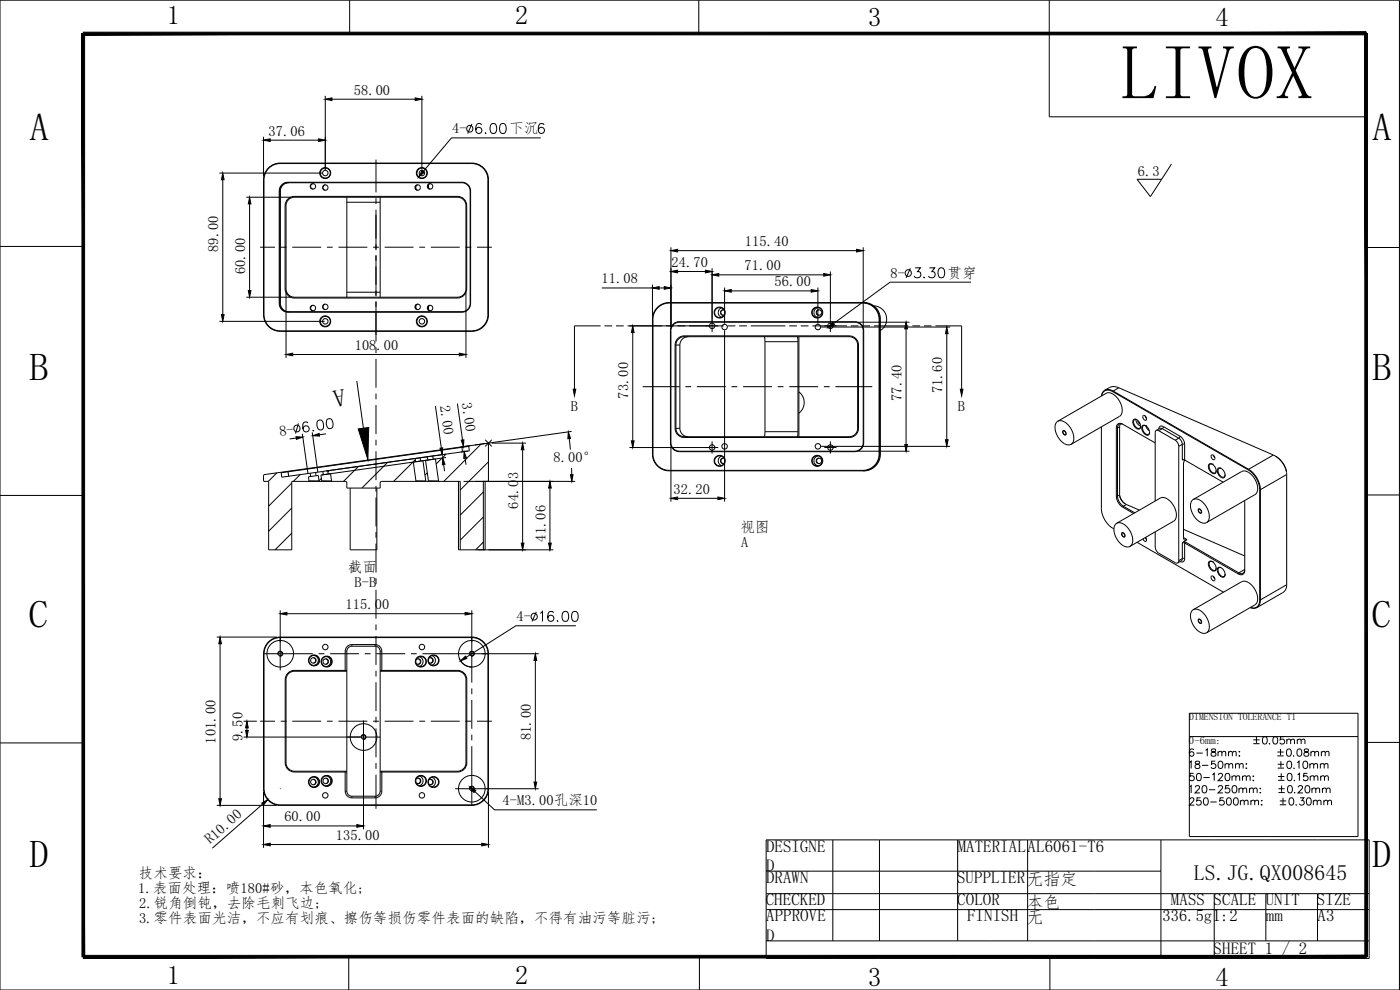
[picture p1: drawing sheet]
<svg xmlns="http://www.w3.org/2000/svg" width="420mm" height="297mm" viewBox="0 0 420 297" stroke-linecap="round" stroke-linejoin="round" font-family="sans-serif">
<!-- layer: 0 -->
<g fill="none" stroke="#000" stroke-width=".3">
<path d="M0 .1h420v296.9h-420zM104.9 .1v10M209.7 .1v10M314.9 .1v34.9h95.1M97.6 28.8v22.1M99.6 29.8h25M126.6 28.8v22.1M141.6 37.2l-1.2 2.9M144.5 37.5a.87 .87 0 0 0-1.3-.3 1.79 1.79 0 0 0 .4 2.9 .93 .93 0 0 0 1-.9 .93 .93 0 0 0-.8-1 .93 .93 0 0 0-1 .8M145.8 39.8v.3l.1-.2M147.5 37.2a.97 .97 0 0 1 1.4 .4 2.44 2.44 0 0 1-.3 2.3 .97 .97 0 0 1-1.4-.4 2.52 2.52 0 0 1 .3-2.3zM150.3 37.2a.97 .97 0 0 1 1.5 .4 2.44 2.44 0 0 1-.3 2.3 .97 .97 0 0 1-1.4-.4 2.52 2.52 0 0 1 .2-2.3z"/>
<path d="M163.3 37.5a.87 .87 0 0 0-1.3-.3 1.79 1.79 0 0 0 .4 2.9 .93 .93 0 0 0 1-.9 .93 .93 0 0 0-.8-1 .93 .93 0 0 0-1 .8M65.9 51.9h30.7M66.9 53.9v40.5M73.9 59.2h13.4M79.1 41v11.9M79.1 53.9v40.5M79.1 53.9h.1M79.2 53.9v40.5M81.1 42.1h14.5M83.8 57.3v33.7M83.8 57.3h.3M84.1 49.1h57.5"/>
<path d="M84.1 49.1a4.9 4.9 0 0 0-4.9 4.8M84.1 48.9v.2M84.1 48.9h57.5M84.1 48.9a5 5 0 0 0-5 5M84.1 57.3v33.7M86.4 54.7a2.62 2.62 0 0 0-2.6 2.6M86.4 54.7v.1M86.4 54.7h52.2M86.4 54.8a2.48 2.48 0 0 0-2.4 2.5v33.7a2.48 2.48 0 0 0 2.4 2.5M86.4 54.8h52.2M86.4 54.8a2.5 2.5 0 0 0-2.3 2.5M86.6 54.8h-.2"/>
<path d="M88.3 58.9v.3M88.3 58.9h49M88.3 58.9a2.75 2.75 0 0 0-2.7 2.8M88.3 59.2h49M88.3 59.2a2.5 2.5 0 0 0-2.5 2.5M97.7 55.5a.83 .83 0 0 0-.8 .8 .83 .83 0 0 0 .8 .8M97.7 57.1h.1M97.7 55.4h.1M99.1 51.9h.2M104.1 59.2v30M114.1 59.2v30M124.9 55.7v1.2"/>
<path d="M124.9 51.9a1.65 1.65 0 0 0 1.7 1.7 1.65 1.65 0 0 0 1.6-1.7M124.9 51.9a1.65 1.65 0 0 1 1.7-1.6 1.65 1.65 0 0 1 1.6 1.6M124.9 51.9h.2M125.3 55.5a.83 .83 0 0 1 .9 .8 .83 .83 0 0 1-.9 .8M125.3 55.5a.83 .83 0 0 0-.8 .8 .83 .83 0 0 0 .8 .8M125.4 55.5a.83 .83 0 0 0-.7 .8 .83 .83 0 0 0 .7 .8M125.4 57.1h.1M125.4 55.4h.1M128.1 51.9h.1M128.7 55.2l-.1 .7 .1 .7M137.3 58.9v.3M137.3 58.9a2.75 2.75 0 0 1 2.8 2.8"/>
<path d="M137.3 59.2a2.5 2.5 0 0 1 2.5 2.5M138.6 54.7a2.64 2.64 0 0 1 2.6 2.6M138.6 54.7v.1M138.6 54.8a2.48 2.48 0 0 1 2.5 2.5M141.1 57.3h.1M141.1 57.3v33.7M141.2 57.3v33.7M141.6 49.1a4.9 4.9 0 0 1 4.8 4.8M141.6 48.9v.2M141.6 48.9a5 5 0 0 1 5 5M146.4 53.9v40.5M146.4 53.9h.2"/>
<path d="M146.6 53.9v40.5M162.3 41.4h-26.8l-8.6 10.1M341.2 53.8h7.4l-3.4 5.2zM351.6 49.2l-3 4.6M0 73.9h25M74.9 61.2v26M85.6 61.7v25M85.6 61.7h.2M85.8 61.7v25M104.1 60.7h10M139.8 61.7v25M139.8 61.7h.3"/>
<path d="M140.1 61.7v25M201.4 74.2v24M203.4 75.2h53.7M259.1 74.2v24M410 74.3h10M65.9 96.4h31.5M73.9 89.2h13.4M79.1 94.4h.1M79.1 94.4a5 5 0 0 0 5 5M79.2 94.4a4.9 4.9 0 0 0 4.9 4.9M83.8 91a2.64 2.64 0 0 0 2.6 2.7M83.8 91h.3"/>
<path d="M84.1 99.3v.1M84.1 99.3h57.5M84.1 99.4h57.5M84.1 91a2.5 2.5 0 0 0 2.3 2.5M85.6 86.7h.2M85.6 86.7a2.75 2.75 0 0 0 2.7 2.7M85.8 86.7a2.5 2.5 0 0 0 2.5 2.5M85.8 87.7v19.7M86.4 93.7h52.2M86.4 93.5v.2M86.4 93.5h52.2M86.4 93.5h.2"/>
<path d="M88.3 89.4h49M88.3 89.2h49M88.3 89.2v.2M97.7 91.3a.83 .83 0 0 0-.8 .8 .83 .83 0 0 0 .8 .8M97.7 92.9h.1M97.7 91.2v.1M99.1 96.4h.2M104.1 87.7h10M124.9 91.5v1.2M124.9 96.4a1.65 1.65 0 0 1 1.7-1.6 1.65 1.65 0 0 1 1.6 1.6M124.9 96.4a1.65 1.65 0 0 0 1.7 1.7 1.65 1.65 0 0 0 1.6-1.7M124.9 96.4h.2"/>
<path d="M125.3 91.2a.83 .83 0 0 1 .9 .9 .83 .83 0 0 1-.9 .8M125.3 91.2a.83 .83 0 0 0-.8 .9 .83 .83 0 0 0 .8 .8M125.4 91.3a.83 .83 0 0 0-.7 .8 .83 .83 0 0 0 .7 .8M125.4 92.9h.1M125.4 91.2v.1M128.1 96.4h.1M128.7 91.7l-.1 .7 .1 .7M137.3 89.2v.2M138.6 93.5v.2M139.8 87.7v19.7M139.8 86.7h.3M139.8 86.7a2.5 2.5 0 0 1-2.5 2.5"/>
<path d="M140.1 86.7a2.75 2.75 0 0 1-2.8 2.7M141.1 91a2.48 2.48 0 0 1-2.5 2.5M141.1 91h.1M141.2 91a2.66 2.66 0 0 1-2.6 2.7M141.6 99.3v.1M146.4 94.4h.2M146.4 94.4a4.9 4.9 0 0 1-4.8 4.9M146.6 94.4a5 5 0 0 1-5 5M172.4 97.8v19M180.6 86.4h15.2M188.9 97.8h23.8M189.9 99.8v32.5"/>
<path d="M195.8 85.4v9.4M195.8 95.8v40.5M195.8 95.8h.2M196 95.8v40.5M197.8 86.4h1.6M200.9 90.8h58.4a5 5 0 0 1 4.9 5M200.9 90.8a5 5 0 0 0-5.1 5M200.9 90.9a4.9 4.9 0 0 0-4.9 4.9M200.9 90.8v.1M200.9 90.9h58M201.2 99.2v33.7M201.2 99.2h.2"/>
<path d="M201.4 99.2v33.7M203.4 81.5h8.3M203.9 96.5l52.7 .2zM203.9 96.5a2.65 2.65 0 0 0-2.7 2.7M203.9 96.7a2.5 2.5 0 0 0-2.5 2.5M213.7 80.5v15.8M214.3 93.8a1.67 1.67 0 0 0 1.7 1.6 1.67 1.67 0 0 0 1.6-1.6M214.3 93.8a1.67 1.67 0 0 1 1.7-1.7 1.67 1.67 0 0 1 1.6 1.7M214.3 93.8h.2M214.5 93.8a1.52 1.52 0 0 1 1.5-1.5 1.52 1.52 0 0 1 1.5 1.5M214.5 93.8a1.52 1.52 0 0 0 1.5 1.5 1.52 1.52 0 0 0 1.5-1.5M215.7 82.5h31.5"/>
<path d="M216.5 92.4a1.5 1.5 0 0 0-1 1.4 1.5 1.5 0 0 0 1 1.4M217 93a.83 .83 0 0 0-.6 .8 .83 .83 0 0 0 .6 .8M217 92.9a.83 .83 0 0 0-.8 .9 .83 .83 0 0 0 .8 .8M217 94.6h.1M217 92.9l.3 .1M217.1 94.6h.1M217.1 92.9l-.1 .1M217.1 93h.1M217.3 94.6h-.3M217.5 86.3v10.8M217.5 99.1v51.4M217.5 93.8h.1"/>
<path d="M219.5 87.3h24M243.6 93.8a1.67 1.67 0 0 0 1.7 1.6 1.67 1.67 0 0 0 1.6-1.6M243.6 93.8a1.67 1.67 0 0 1 1.7-1.7 1.67 1.67 0 0 1 1.6 1.7M243.6 93.8h.1M243.7 93.8a1.52 1.52 0 0 1 1.6-1.5 1.52 1.52 0 0 1 1.5 1.5M243.7 93.8a1.52 1.52 0 0 0 1.6 1.5 1.52 1.52 0 0 0 1.5-1.5M245.5 86.3v10.8M245.5 92.3a1.5 1.5 0 0 0-1.2 1.5 1.5 1.5 0 0 0 1.2 1.5M245.7 93a.83 .83 0 0 0-.6 .8 .83 .83 0 0 0 .6 .8M245.7 92.9a.83 .83 0 0 1 .9 .9 .83 .83 0 0 1-.9 .8M245.7 92.9a.83 .83 0 0 0-.8 .9 .83 .83 0 0 0 .8 .8M245.7 94.6h.1"/>
<path d="M245.8 94.6h.1M245.8 92.9l-.1 .1M245.8 93h.1M246.5 98.1h38.6M246.8 93.8h.1M249.2 81.5v14.4M256.6 96.5a2.65 2.65 0 0 1 2.6 2.7M256.6 96.7a2.5 2.5 0 0 1 2.5 2.5M257.6 96.7h15.3M258.9 90.9a4.9 4.9 0 0 1 4.9 4.9M258.9 90.9a4.8 4.8 0 0 1 5.1 4.9v40.5a4.8 4.8 0 0 1-5.1 4.8M259.1 99.2v33.7"/>
<path d="M259.1 99.2h.1M259.2 99.2v33.7M263.8 95.8h.4M263.8 95.8v40.5M264.2 95.8v40.5M271.9 98.7v34.7M273.2 80.5l-1.3 2.9M274.6 80.4h1.6l-.8 1.1a1 1 0 0 1 .9 1.4 1 1 0 0 1-1.7 .3l-.2-.4M277.4 83.1l-.2 .1h.3M278.9 80.4h1.6l-.8 1.1a1 1 0 0 1 .9 1.4 1 1 0 0 1-1.7 .3l-.3-.4M281.9 80.5a.98 .98 0 0 1 1.5 .4 2.52 2.52 0 0 1-.3 2.3 .98 .98 0 0 1-1.4-.4 2.44 2.44 0 0 1 .2-2.3zM288.6 97.8v19"/>
<path d="M291.4 84.7h-24.3l-16.9 12.4M87.8 106.4h50M107.1 114.3l2 14.2M202.6 103.5v25M202.6 103.5h1.4M204 103.5v25M205.4 100.8a2.78 2.78 0 0 0-2.8 2.7M205.4 101a2.51 2.51 0 0 0-2.5 2.5v25a2.51 2.51 0 0 0 2.5 2.5M205.4 100.8v.2M205.4 101h49.5M205.4 100.8h49.5M206.5 101a2.49 2.49 0 0 0-2.5 2.5"/>
<path d="M229.4 101l.2 1.5M229.6 102.5v27M229.6 102.5h9.9M239.3 101l.2 1.5M239.5 102.5v27M239.8 101v30M254.9 101a2.51 2.51 0 0 1 2.5 2.5M254.9 100.8a2.78 2.78 0 0 1 2.7 2.7M254.9 100.8v.2M257.4 103.5h.2M257.4 103.5v25M257.6 103.5v25"/>
<path d="M284.1 100.1v31.8M331.6 117.1a2.27 2.27 0 0 0-1 1.7M331.6 117.1l1.1-.2 1.4 .4M334 117.5a2.02 2.02 0 0 0-2.1-.4 2.02 2.02 0 0 0-1.3 1.7M334 117.5l40.6 23.5M334.1 117.3l-.1 .2M334.1 117.3l40.6 23.5M335.8 116.3l-2-.3-2.2 1.1M335.8 116.3l-1.7 1M335.8 116.3l46.3 20.2M88.9 131.4l-2 .3M89.6 127.1l-.9 3"/>
<path d="M90.7 130.2l1.7 11.9M92.4 126.9a.88 .88 0 0 0-1.3-.1 1.79 1.79 0 0 0 .8 2.8 .93 .93 0 0 0 .9-1 .93 .93 0 0 0-1-.9 .93 .93 0 0 0-.9 1M93.7 129.7l1.7 12M94 129l.1 .3 .1-.2M95.4 126.2a.97 .97 0 0 1 1.4 .3 2.51 2.51 0 0 1 .1 2.3 .96 .96 0 0 1-1.5-.3 2.49 2.49 0 0 1 0-2.3zM97.8 130.2l-2 .2M98.2 125.8a.98 .98 0 0 1 1.5 .3 2.44 2.44 0 0 1 0 2.3 .98 .98 0 0 1-1.5-.2 2.51 2.51 0 0 1 0-2.4zM107.6 140l-4.5 4.4M116.3 138.7l-7.7 7.7M124.6 137.6l.1 .9M124.7 137.9l-6.6 6.5M126.1 137.3l.1 1"/>
<path d="M126.2 138.3l-2.2 .3 .8 5.7M126.2 138.3l.7-.1 .9 6.1M128.2 137l.2 1M129.9 136.8l.1 1M130.7 121.9l1.8 12.5M133.1 139.4l.3 2M133.7 136.3l-35.8 5M133.8 136.3l-2.9 2.9M133.9 137.3l-37.6 5.2 .3 1.8M137.3 121.1l1.5 10.9M138.1 134.1l8.3-1.1 .2 .1-.2 11.3M138.6 134.1l.2 1.5"/>
<path d="M139.6 137.5l.3 2M140.4 135.3l-2.1 .3M140.7 133.9l-56.3 7.9 .2 1.4 12.3-1.7 .1 .9M140.7 133.9l.2 1.4-44 6.1M140.7 133.9l.1-.1-56.6 7.9M144.4 133.3l-11.2 11.1M145.6 131.9l2 2M146.6 138.6l-8.5 8.4M147.6 133h10.3M147.6 131.9l-2 2M156.8 135v28M170.8 131.6l.4 3.3"/>
<path d="M171.6 129.4l-29 4.1M188.9 134.3h23.8M195.8 136.3a5 5 0 0 0 5.1 5M195.8 136.3h.2M196 136.3a4.9 4.9 0 0 0 4.9 4.8M201.2 132.9a2.65 2.65 0 0 0 2.7 2.6M201.2 132.9h.2M201.4 132.9a2.5 2.5 0 0 0 2.5 2.5M201.4 133.9v16.6M202.6 128.5a2.78 2.78 0 0 0 2.8 2.8M202.6 128.5h1.4M203.9 135.4h52.7"/>
<path d="M203.9 135.4v.1M203.9 135.5h52.7M204 128.5a2.49 2.49 0 0 0 2.5 2.5M205.4 131v.3M205.4 131.3h49.5M205.4 131h49.5M214.3 138.3a1.67 1.67 0 0 1 1.7-1.7 1.67 1.67 0 0 1 1.6 1.7M214.3 138.3a1.67 1.67 0 0 0 1.7 1.6 1.67 1.67 0 0 0 1.6-1.6M214.3 138.3h.2M214.5 138.3a1.52 1.52 0 0 1 1.5-1.5 1.52 1.52 0 0 1 1.5 1.5M214.5 138.3a1.52 1.52 0 0 0 1.5 1.5 1.52 1.52 0 0 0 1.5-1.5M216.5 136.9a1.5 1.5 0 0 0-1 1.4 1.5 1.5 0 0 0 1 1.4"/>
<path d="M217 137.5a.82 .82 0 0 0-.6 .8 .82 .82 0 0 0 .6 .8M217 137.5a.82 .82 0 0 0-.8 .8 .82 .82 0 0 0 .8 .8M217 139.1h.1M217 137.5h.3M217.1 139.1h.1M217.1 137.4l-.1 .1M217.1 137.4h.1M217.3 139.1h-.3M217.5 138.3h.1M229.6 129.5l-.2 1.5M229.6 129.5h9.9M239.5 129.5l-.2 1.5"/>
<path d="M243.6 138.3a1.67 1.67 0 0 0 1.7 1.6 1.67 1.67 0 0 0 1.6-1.6M243.6 138.3a1.67 1.67 0 0 1 1.7-1.7 1.67 1.67 0 0 1 1.6 1.7M243.6 138.3h.1M243.7 138.3a1.52 1.52 0 0 1 1.6-1.5 1.52 1.52 0 0 1 1.5 1.5M243.7 138.3a1.52 1.52 0 0 0 1.6 1.5 1.52 1.52 0 0 0 1.5-1.5M245.5 136.8a1.5 1.5 0 0 0-1.2 1.5 1.5 1.5 0 0 0 1.2 1.4M245.7 137.5a.82 .82 0 0 0-.6 .8 .82 .82 0 0 0 .6 .8M245.7 137.5a.82 .82 0 0 1 .9 .8 .82 .82 0 0 1-.9 .8M245.7 137.5a.82 .82 0 0 0-.8 .8 .82 .82 0 0 0 .8 .8M245.7 139.1h.1M245.8 139.1h.1M245.8 137.4l-.1 .1"/>
<path d="M245.8 137.4h.1M246.5 133.9h38.6M246.8 138.3h.1M254.9 131v.3M256.6 135.4v.1M257.4 128.5a2.51 2.51 0 0 1-2.5 2.5M257.4 128.5h.2M257.6 135.4h15.3M257.6 128.5a2.78 2.78 0 0 1-2.7 2.8M259.1 132.9a2.5 2.5 0 0 1-2.5 2.5M259.1 132.9h.1M259.2 132.9a2.65 2.65 0 0 1-2.6 2.6"/>
<path d="M263.8 136.3a4.9 4.9 0 0 1-4.9 4.8M263.8 136.3h.4M264.2 136.3a5 5 0 0 1-4.9 5h-58.4M319 129.3a.74 .74 0 0 1 .8 .4 .74 .74 0 0 1-.2 .8l-.6-.6zM319.1 129.4a.57 .57 0 0 1 .7 .3 .57 .57 0 0 1-.3 .7l-.4-.5zM330.5 128.1v24.5a7.5 7.5 0 0 0 3.8 6.1M335 128.4v20.4M335 128.4h.4M335.4 128.4v20.4M336 128.1l-.6 .3M336 128.1v20.4M336.3 127.2l-.3 .9"/>
<path d="M337 127.3a1.05 1.05 0 0 0-1.2 0 1.05 1.05 0 0 0-.4 1.1M337 127.3h.1M337 127.3a1.19 1.19 0 0 0-1.4-.1 1.19 1.19 0 0 0-.6 1.2M337 127.3l9.7 5.6M341.1 125.9l.8 .7 .4 1M341.1 125.9a.83 .83 0 0 0-1.1 .2 .83 .83 0 0 0 .1 1.1l.6 1.1a.84 .84 0 0 0 1.1 .5 .84 .84 0 0 0 .5-1.1M341.2 125.9h.1M341.2 125.9a.75 .75 0 0 0-1 .3 .75 .75 0 0 0 .1 .9 1.3 1.3 0 0 0 1.9 1.2l.1-.6M342.3 127.6h.1M342.3 127.6v.1M342.3 127.7h.1M343 124.7a.8 .8 0 0 1 .9 .4 .8 .8 0 0 1-.2 1l-.7-.7z"/>
<path d="M343.7 124.8l.4 .7M343.8 127.7h.1M343.8 127.7a.76 .76 0 0 0-.9 .3 .76 .76 0 0 0 .1 1l.9 1.2M343.8 127.7a.84 .84 0 0 0-1.1 .2 .84 .84 0 0 0 0 1.1l.5 .9 .6 .5M343.8 127.7l.8 .8 .4 1M343.9 127.8l.4 .8 .6 .6M343.9 130.2l-.1 .2M345 129.5l-.3 .8-.8-.1M345 129.5l-.1 .7-.3 .3-.8-.1M345 129.5h.1M347 129.2l-.3 .6v20.5M347 129.2h.7"/>
<path d="M347.7 129.2l5 2.9M348.8 128.6l-.6-.1-1.2 .7M348.8 128.6l-1.1 .6M348.8 128.6l5 2.9M349.2 128l-1-.1-.4 .8M349.2 128l-.4 .6M349.2 128l4.9 2.9M352.7 132.1l.8 .8 .3 1M353.8 131.5l.7 .8 .3 1M353.8 131.5l-1.1 .6M353.8 133.9v34.3M354.1 130.9l-.3 .6"/>
<path d="M354.1 130.9l1 1 .4 1.4M354.8 138h.8M354.8 138h.7M354.8 133.3h.7M354.8 133.3l-1 .6M354.8 133.3v4.7M355.5 133.3v4.7M355.5 138l11.6 6.7M355.6 138l.1 .1M355.6 138l-.4 1.2v22.1M363.5 136.6a.8 .8 0 0 1 1 .4 .8 .8 0 0 1-.3 1l-.6-.5zM363.8 139.3h.1"/>
<path d="M363.8 139.3a.76 .76 0 0 0-.9 .2 .76 .76 0 0 0 .1 1l.9 1.3M363.8 139.3a.83 .83 0 0 0-1.1 .1 .83 .83 0 0 0 0 1.1l.5 1 .6 .5M363.8 139.3l.8 .7 .4 1.1M364.2 136.6l.4 .8M382.1 136.5a6.9 6.9 0 0 1 4.1 5.9M382.1 136.5l-7.4 4.3M0 148.6h25M83.1 141.9l-2.6 2.5M84.2 141.7l-5.1 .9v1.7l1.5 .1v20.6h7v-20.6h16l.5 .5v1.5h10v-1.5l.5-.5h23.5v20.6h27.9M84.2 141.7l.2 .1M86.4 141.4l.2 1.5M87.6 144.9l-7 7"/>
<path d="M87.6 152.4l-7 7M87.6 160l-5 5M90.1 142.4l-2.1 2M92.7 144.3l-.1-1.2 2.9-.5 .3 1.7M92.7 144.3l-.1 .1M92.7 144.3h3.1M93.1 142l.1 1M94.7 141.7l.2 1M95.8 144.3l.1 .1M96.5 143.5l-.7 .7M96.6 144.3h.1M96.6 144.3l-.2 .1"/>
<path d="M96.6 144.3h2.9M98 144.3v.1M98.4 141.2l.1 1 .7-.1 .3 2.2M98.8 141.2l-.4 .4M99.5 144.3h.1M99.5 144.3l.2 .1M105.1 146.4v18.6M113.1 146.4v18.6M124.8 144.3h.1M124.8 144.3l-.1 .1M124.8 144.3h3M126.3 144.3v.1"/>
<path d="M127.8 144.3h.1M127.8 144.3l.1 .1M128.2 141.9l-.7 .7M128.6 144.3h3M128.6 144.3l-.9-6.2 3-.4 .9 6.6M128.6 144.3l-.2 .1M131.6 144.3l.2 .1M137.6 144.4v20.6M139.1 144.4h33.5M145.1 147.6l-7 6.9M145.1 155.1l-7 7M145.1 144.4v20.6"/>
<path d="M145.6 144.4v20.6M165 146.4v16.6M171.5 140.4l.1 2M200.9 141.1v.2M200.9 141.1h58M203.4 149.5h12.1M335 148.8a4.3 4.3 0 0 0 2 3.4M335 148.8h.4M335.4 148.8a3.9 3.9 0 0 0 1.7 3.1M336 148.5l-.6 .3M336 148.5v.2M336 148.7h.1"/>
<path d="M336 148.7l.6 1.5 1.1 1M336 148.7a3.9 3.9 0 0 0 1.8 2.5M336.7 159.9a.74 .74 0 0 1 .8 .4 .74 .74 0 0 1-.2 .9l-.5-.5zM336.8 160a.57 .57 0 0 1 .7 .3 .57 .57 0 0 1-.3 .7l-.4-.5zM337 152.2l3.2 1.9M337.1 151.9l-.1 .3M337.1 151.9l3.5 2M337.7 151.2l.4 .2M337.8 151.2v.1M338.1 151.4l-1 .5M338.1 151.4l3.9 1.7M346.7 159.6v4.7l.5 1.1 .5 .6 5 2.8 .8 .1"/>
<path d="M355.2 158.8l18.4 8M359.7 152.7a.74 .74 0 0 1 .8 .4 .74 .74 0 0 1-.2 .9l-.6-.4zM359.7 152.8a.57 .57 0 0 1 .7 .3 .57 .57 0 0 1-.2 .8l-.5-.5zM363.9 141.8l-.1 .2M365 141.1l-.4 .8-.7-.1M365 141.1l-.3 .9h-.9M365 141.1h.1M366.5 140.5l.7 .8 .4 .9M366.5 140.5a.83 .83 0 0 0-1.1 .2 .83 .83 0 0 0 0 1.1l.7 1.1a.84 .84 0 0 0 1 .5 .84 .84 0 0 0 .6-1.1M366.5 140.6a.75 .75 0 0 0-.9 .2 .75 .75 0 0 0 0 1 1.3 1.3 0 0 0 1.9 1.1l.2-.6M366.5 140.5l.1 .1M367.6 142.2h.1"/>
<path d="M367.6 142.2l.1 .1M367.7 142.3h.1M373.5 150.2l.1 20.9M374.6 141a7.5 7.5 0 0 1 3.4 5.9M374.7 140.8a7.7 7.7 0 0 1 3.6 6.1M374.7 140.8l-.1 .2M378 146.9h.3M378 146.9v33.1M378.3 146.9v33.1M386.2 142.4l-7.9 4.5M386.2 142.4v33M410 148.5h10"/>
<path d="M145.1 162.7l-2.3 2.3M341.2 162.7l26 15M343.7 161.3l.4 .6M343.8 161.2l.1 .2a.55 .55 0 0 1 .1 1 .55 .55 0 0 1-.8-.4l-.2-.3M353.8 168.2l-.3 .7M354.8 162.9h.7M354.8 167.6h.7M354.8 167.6l-.2 .6-1.1 .7M354.8 162.9v4.7M354.8 167.6l-1 .6M355.2 161.3l.3 .7 .7-.1M355.2 161.3l1 .6"/>
<path d="M355.2 162.5l.5 .1M355.2 162.5l-.4 .4M355.5 167.6l-.3 .9h-1M355.5 162.9l16.1 9.3M355.5 162.9v4.7M355.7 162.6l16.1 9.3M355.7 162.6l-.2 .3M356.2 161.9l-1 .6M363.5 172.9a.8 .8 0 0 1 1 .4 .8 .8 0 0 1-.3 1l-.7-.7zM363.8 168.5h.1M363.8 168.5a.75 .75 0 0 0-.9 .3 .75 .75 0 0 0 .1 .9l.9 1.3M363.8 168.5a.83 .83 0 0 0-1.1 .2 .83 .83 0 0 0 0 1.1l.5 .9 .6 .5"/>
<path d="M363.8 168.5l.8 .8 .4 1M363.9 171l-.1 .2M364.2 172.9l.4 .8M365 170.3l-.4 .8-.7-.1M365 170.3l-.1 .6-.3 .4-.8-.1M365 170.3h.1M366.5 170.3l.7 .8 .4 .9M366.5 170.3a.83 .83 0 0 0-1.1 .2 .83 .83 0 0 0 0 1.1l.7 1.1a.84 .84 0 0 0 1 .5 .84 .84 0 0 0 .6-1.1M366.5 170.3a.76 .76 0 0 0-.9 .3 .76 .76 0 0 0 0 1 1.3 1.3 0 0 0 1.9 1.1l.2-.6M366.5 170.3l.1 .1M367.6 172h.1M367.6 172l.1 .1"/>
<path d="M367.7 172.1h.1M371.8 171.9l-.2 .3M373.5 171.1a1.05 1.05 0 0 1-.6 1 1.05 1.05 0 0 1-1.1-.2M373.6 171.1a1.19 1.19 0 0 1-.6 1.2 1.19 1.19 0 0 1-1.4-.1M373.6 170.9l-1.8 1M373.6 171v.1M378 180a2.01 2.01 0 0 1-.6 2 2.01 2.01 0 0 1-2.1 .3M378 180h.3M378.3 180l-.3 1.4-.8 .9M386.2 175.4l-.3 1.4-.6 .8-8.1 4.7M386.2 175.4l-7.9 4.6M65.1 191.2h18"/>
<path d="M66.1 193.2v46.4M79.1 196.1v40.6M79.1 196.1h.1M79.1 196.1a5 5 0 0 1 5-5l57.5 .1a5 5 0 0 1 5 4.9v40.6a5 5 0 0 1-5 4.9M79.2 196.1v40.6M79.2 196.1a4.9 4.9 0 0 1 4.9-4.8h57.5a4.8 4.8 0 0 1 4.9 4.8l-.1 40.6a4.8 4.8 0 0 1-4.8 4.8M83.4 196.3a.75 .75 0 0 1 .6-.9 .75 .75 0 0 1 .8 .8 .75 .75 0 0 1-.9 .7M84.1 183.1v9.6M86.1 184.1h53.5M97.7 197.7h.1M97.7 197.7a.83 .83 0 0 1 .7 .8 .83 .83 0 0 1-.7 .8M97.7 199.3h.1"/>
<path d="M97.9 197h.2M98 197a1.5 1.5 0 0 0-1.5 1.5 1.5 1.5 0 0 0 1.5 1.5M98 196.8a1.65 1.65 0 0 1 1.7 1.7 1.65 1.65 0 0 1-1.7 1.6M98 196.8a1.65 1.65 0 0 0-1.6 1.7 1.65 1.65 0 0 0 1.6 1.6M98 197a1.5 1.5 0 0 1 1.5 1.5 1.5 1.5 0 0 1-1.5 1.5M98 196.8v.2M98.1 197a1.51 1.51 0 0 1 1.1 1.6 1.51 1.51 0 0 1-1.3 1.4M103.6 195.4v6M103.6 195.4h.5M104.1 195.4v42M105.6 193.4v.5M105.6 193.9h7"/>
<path d="M105.6 193.4h7M105.6 193.4a1.99 1.99 0 0 0-2 2M105.6 193.9a1.5 1.5 0 0 0-1.5 1.5M112.6 193.4v.5M112.6 193.4a1.99 1.99 0 0 1 2 2M112.6 193.9a1.5 1.5 0 0 1 1.5 1.5M114.1 195.4v42M114.1 195.4h.5M114.6 195.4v6M124.9 199.1l.6 .2M124.9 197.9a.82 .82 0 0 1 1.3 .3 .82 .82 0 0 1-.7 1.1M125.4 197.7h.1"/>
<path d="M125.4 197.7a.83 .83 0 0 1 .8 .8 .83 .83 0 0 1-.8 .8M125.4 199.3h.1M125.9 197.1a1.5 1.5 0 0 1 1.1 1.4 1.5 1.5 0 0 1-1.1 1.4M126.3 197a1.5 1.5 0 0 0-1.5 1.5 1.5 1.5 0 0 0 1.5 1.5M126.3 196.8a1.65 1.65 0 0 0-1.7 1.7 1.65 1.65 0 0 0 1.7 1.6M126.3 196.8a1.65 1.65 0 0 1 1.7 1.7 1.65 1.65 0 0 1-1.7 1.6M126.3 197a1.5 1.5 0 0 1 1.5 1.5 1.5 1.5 0 0 1-1.5 1.5M126.3 196.8v.2M137.8 197.4a4 4 0 0 0 3.8 2.7M140.9 196.3a.75 .75 0 0 1 .6-.9 .75 .75 0 0 1 .8 .8 .75 .75 0 0 1-.9 .7M141.6 183.1v9.6M144.6 196.1h17.1"/>
<path d="M160.7 198.1v36.6M161 183.6l-1.3 2.8M162.1 184l.7-.6v3M166.1 183.9a.9 .9 0 0 0-1.3-.3 1.8 1.8 0 0 0 .4 2.8 .93 .93 0 0 0 1-.8 .93 .93 0 0 0-.8-1 .93 .93 0 0 0-1 .8M167.4 186.2l-.2 .1h.3M169.1 183.6a.98 .98 0 0 1 1.4 .4 2.52 2.52 0 0 1-.3 2.3 .98 .98 0 0 1-1.4-.4 2.44 2.44 0 0 1 .3-2.3zM172 183.6a.98 .98 0 0 1 1.4 .4 2.52 2.52 0 0 1-.3 2.3 .98 .98 0 0 1-1.4-.4 2.44 2.44 0 0 1 .3-2.3zM172.8 187.8h-18l-14.9 9.4M359.7 185.8a.74 .74 0 0 1 .8 .4 .74 .74 0 0 1-.2 .9l-.6-.5zM359.7 185.9a.57 .57 0 0 1 .7 .3 .57 .57 0 0 1-.2 .8l-.5-.6zM375.2 182.3a2.26 2.26 0 0 0 2 0M73.1 216.4h4"/>
<path d="M74.1 218.4v.7M85.6 203.9v25M85.6 203.9h.2M85.8 203.9v25M88.3 201.2v.2M88.3 201.4h15.8M88.3 201.2h15.8M88.3 201.1a2.75 2.75 0 0 0-2.7 2.8M88.3 201.4a2.5 2.5 0 0 0-2.5 2.5M98 200v.1M114.1 201.4h23.2M114.1 201.2h23.2"/>
<path d="M126.3 200v.1M137.3 201.2v.2M137.3 201.1a2.75 2.75 0 0 1 2.8 2.8M137.3 201.4a2.5 2.5 0 0 1 2.5 2.5M139.8 203.9v25M139.8 203.9h.3M140.1 203.9v25M356.9 214h50.7v37h-50.7zM0 222.9h25M73.1 221.1h35M79.1 237.6v16.8M79.1 236.7h.1"/>
<path d="M79.1 236.6a5 5 0 0 0 5 5M79.2 236.6a4.9 4.9 0 0 0 4.9 4.9M84 236.7h.1M84.1 236.6v.1M85.6 228.9h.2M85.6 228.9a2.75 2.75 0 0 0 2.7 2.7M85.8 228.9a2.5 2.5 0 0 0 2.5 2.5M88.3 231.4v.2M88.3 231.6h15.8M88.3 231.4h15.8M97.7 233.5h.1M97.7 233.5a.83 .83 0 0 1 .7 .8 .83 .83 0 0 1-.7 .8"/>
<path d="M97.7 235.1h.1M97.9 232.8h.2M98 232.8a1.5 1.5 0 0 0-1.5 1.5 1.5 1.5 0 0 0 1.5 1.5M98 232.6a1.65 1.65 0 0 1 1.7 1.7 1.65 1.65 0 0 1-1.7 1.7M98 232.6a1.65 1.65 0 0 0-1.6 1.7 1.65 1.65 0 0 0 1.6 1.7M98 232.8a1.5 1.5 0 0 1 1.5 1.5 1.5 1.5 0 0 1-1.5 1.5M98 232.6v.2M98 235.8v.2M98.1 232.8a1.5 1.5 0 0 1 1.1 1.6 1.5 1.5 0 0 1-1.3 1.4M103.6 237.4h.5M103.6 231.4v6M103.6 237.4a1.99 1.99 0 0 0 2 2"/>
<path d="M104.1 237.4a1.5 1.5 0 0 0 1.5 1.5M105.6 239.4h7M105.6 238.9h7M105.6 238.9v.5M108.4 221.3a.75 .75 0 0 1 .6-.9 .75 .75 0 0 1 .8 .8 .75 .75 0 0 1-.9 .7M109.1 222.2v26.6M112.6 238.9v.5M114.1 237.4a1.5 1.5 0 0 1-1.5 1.5M114.1 237.4h.5M114.1 231.6h23.2M114.1 231.4h23.2M114.6 237.4a1.99 1.99 0 0 1-2 2"/>
<path d="M114.6 231.4v6M124.9 233.7a.81 .81 0 0 1 1.2 0 .81 .81 0 0 1 0 1.2 .81 .81 0 0 1-1.2 0M125.4 233.5h.1M125.4 233.5a.83 .83 0 0 1 .8 .8 .83 .83 0 0 1-.8 .8M125.4 235.1h.1M125.9 232.9a1.51 1.51 0 0 1 1.1 1.4 1.51 1.51 0 0 1-1.1 1.4M126.3 232.8a1.5 1.5 0 0 0-1.5 1.5 1.5 1.5 0 0 0 1.5 1.5M126.3 232.6a1.65 1.65 0 0 0-1.7 1.7 1.65 1.65 0 0 0 1.7 1.7M126.3 232.6a1.65 1.65 0 0 1 1.7 1.7 1.65 1.65 0 0 1-1.7 1.7M126.3 232.8a1.5 1.5 0 0 1 1.5 1.5 1.5 1.5 0 0 1-1.5 1.5M126.3 232.6v.2M126.3 235.8v.2"/>
<path d="M137.3 231.4v.2M139.8 228.9h.3M139.8 228.9a2.5 2.5 0 0 1-2.5 2.5M140.1 228.9a2.75 2.75 0 0 1-2.8 2.7M140.9 236.8a.75 .75 0 0 1 .6-.9 .75 .75 0 0 1 .8 .8 .75 .75 0 0 1-.9 .7M142.5 237.5l5.9 5.5h30.7M146 236.7h15.7M146.6 237.6v16.8M356.9 221h50.7M357 228.8l.5-.4v2.2M357 236.1l.5-.4v2.2M357.1 239.9l.4-.5 .6 .1 .2 .3-.3 .7-1 1.1h1.4"/>
<path d="M358.2 225l-.1-.2a.71 .71 0 0 0-1 .3 1.28 1.28 0 0 0 .5 1.8 .68 .68 0 0 0 .7-.6 .68 .68 0 0 0-.6-.8 .68 .68 0 0 0-.7 .7M358.2 232h-1l-.1 1a.77 .77 0 0 1 1.1 0 .77 .77 0 0 1-.1 1.1 .77 .77 0 0 1-1.1-.3M358.7 236.2l.5-.5h.4l.4 .4-.3 .8-1.1 1h1.5M358.8 228.5v.6l.7 .2a.63 .63 0 0 1 .6 .6 .63 .63 0 0 1-.5 .7l-.8-.1-.2-.3a1.1 1.1 0 0 1 1.3-1.1l.1-.4a.84 .84 0 0 0-1.2-.2zM359.1 226h1.8M359.4 232.1a.71 .71 0 0 1 1 .4l.1 .5a.95 .95 0 0 1-.8 1.2 1.42 1.42 0 0 1-.3-2.1zM360.3 239.4h-1l-.1 .9a.77 .77 0 0 1 1.1 0 .77 .77 0 0 1-.1 1.2 .77 .77 0 0 1-1.1-.4M360.7 229.6h1.9M361.1 235.8a.72 .72 0 0 1 1 .3l.1 .6a.95 .95 0 0 1-.8 1.2 1.41 1.41 0 0 1-.3-2.1zM361.2 233.3h1.8M361.5 239.5a.71 .71 0 0 1 1 .3l.1 .5a.95 .95 0 0 1-.8 1.3 1.42 1.42 0 0 1-.3-2.1zM361.8 225.1l.5-.4v2.2"/>
<path d="M362.8 237h1.9M363.7 224.8v.6l.6 .2a.63 .63 0 0 1 .6 .6 .63 .63 0 0 1-.5 .7l-.7-.1-.2-.3a1.09 1.09 0 0 1 1.2-1.1l.1-.4a.83 .83 0 0 0-1.1-.2zM363.9 232.5l.5-.5v2.2M364.7 228.4h-1l-.1 .9a.78 .78 0 0 1 1.1 0 .78 .78 0 0 1-.1 1.2 .78 .78 0 0 1-1.1-.3M365.5 225.9l.6-.5 .5 .1 .1 1.4M365.5 225.4v1.5M365.7 232.6l.4-.6 .6 .1 .2 .4-.3 .7-1.1 1h1.5M365.7 236.2l.4-.5h.4l.4 .4-.3 .8-1.1 1h1.5M365.9 228.5a.71 .71 0 0 1 1 .3l.1 .5a.95 .95 0 0 1-.8 1.3 1.4 1.4 0 0 1-.3-2.1zM366.7 225.9l.5-.5 .5 .1 .2 1.4M367.2 239.4h-1l-.1 .9a.78 .78 0 0 1 1.2 0 .78 .78 0 0 1-.2 1.2 .78 .78 0 0 1-1.1-.4M367.6 229.5l.6-.4 .5 .1 .1 1.4"/>
<path d="M367.6 229.1v1.5M368 232.1a.71 .71 0 0 1 1 .4l.1 .5a.95 .95 0 0 1-.8 1.2 1.4 1.4 0 0 1-.3-2.1zM368.4 239.5a.71 .71 0 0 1 1 .3l.1 .5a.95 .95 0 0 1-.8 1.3 1.4 1.4 0 0 1-.3-2.1zM368.7 225.9l.5-.5 .5 .1 .1 1.4M368.7 225.4v1.5M368.8 229.5l.5-.4 .5 .1 .2 1.4M368.9 235.7h-1l-.2 1a.78 .78 0 0 1 1.2-.1 .78 .78 0 0 1-.1 1.2 .78 .78 0 0 1-1.2-.3M369.7 233.2l.6-.4 .5 .1 .1 1.3M369.7 232.8v1.4M369.8 225.9l.6-.5 .5 .1 .1 1.4M370.1 235.8a.71 .71 0 0 1 1 .3l.1 .6a.95 .95 0 0 1-.8 1.2 1.4 1.4 0 0 1-.3-2.1zM370.5 239.5a.71 .71 0 0 1 1 .3l.1 .5a.94 .94 0 0 1-.8 1.3 1.4 1.4 0 0 1-.3-2.1z"/>
<path d="M370.8 229.5l.5-.4 .5 .1 .1 1.4M370.8 229.1v1.5M370.9 233.2l.5-.4 .5 .1 .1 1.3M371.8 225.5h.2zM371.8 226.8h.2zM371.8 236.9l.6-.5 .5 .1 .1 1.4M371.8 236.4v1.5M371.9 229.5l.6-.4 .5 .1 .1 1.4M372.9 233.2l.5-.4 .5 .1 .1 1.3M372.9 232.8v1.4M373 236.9l.5-.5 .5 .1 .1 1.4M373.9 229.2h.2z"/>
<path d="M373.9 230.5h.2zM374 233.2l.6-.4 .5 .1 .1 1.3M375 236.9l.5-.5 .5 .1 .1 1.4M375 236.4v1.5M376 232.9h.2zM376 234.1h.2zM376.1 236.9l.6-.5 .5 .1 .1 1.4M376.1 222h1.9M376.1 223.1h1.9M377.1 221v1.9M378.1 236.5h.2zM378.2 237.7v.2z"/>
<path d="M379.2 221.1a.71 .71 0 0 1 1 .4l.1 .5a.95 .95 0 0 1-.8 1.2 1.42 1.42 0 0 1-.3-2.1zM381.1 223l.1 .1M382.3 221.1a.71 .71 0 0 1 1.1 .4l.1 .5a.95 .95 0 0 1-.9 1.2 1.4 1.4 0 0 1-.3-2.1zM383.4 225.6h1.8M383.4 226.8h1.8M383.5 229.3h1.8M383.5 230.5h1.8M383.6 233h1.9M383.6 234.1h1.9M383.7 236.7h1.9M383.7 237.8h1.9M384.3 224.7v1.9"/>
<path d="M384.4 228.4v1.9M384.5 232v1.9M384.6 235.7v1.9M385 239.4v1.9M385.3 221h-1l-.1 1a.78 .78 0 0 1 1.2 0 .78 .78 0 0 1-.2 1.1 .78 .78 0 0 1-1.1-.3M386.2 222.2l.5-.4 .5 .1 .1 1.3M386.2 221.8v1.4M386.4 224.8a.71 .71 0 0 1 1 .3l.2 .5a.94 .94 0 0 1-.9 1.3 1.42 1.42 0 0 1-.3-2.1zM386.5 228.5a.71 .71 0 0 1 1.1 .3l.1 .5a.95 .95 0 0 1-.9 1.3 1.4 1.4 0 0 1-.3-2.1zM386.6 232.1a.71 .71 0 0 1 1.1 .4l.1 .5a.95 .95 0 0 1-.9 1.2 1.4 1.4 0 0 1-.3-2.1zM386.7 235.8a.72 .72 0 0 1 1.1 .3l.1 .6a.95 .95 0 0 1-.9 1.2 1.4 1.4 0 0 1-.3-2.1zM387.1 239.5a.71 .71 0 0 1 1.1 .3l.1 .5a.94 .94 0 0 1-.9 1.3 1.4 1.4 0 0 1-.3-2.1z"/>
<path d="M387.3 222.2l.6-.4 .5 .1 .1 1.3M388.3 226.7l.1 .1M388.4 230.4l.1 .1M388.5 234l.1 .1M388.6 237.7l.1 .1M389.3 222.2l.6-.4 .5 .1 .1 1.3M389.3 228.8l.6-.4v2.2M389.3 221.8v1.4M389.4 232.5l.6-.5v2.2M389.5 224.8a.71 .71 0 0 1 1.1 .3l.1 .5a.94 .94 0 0 1-.8 1.3 1.4 1.4 0 0 1-.4-2.1zM389.6 236.2l.5-.5h.4l.4 .4-.3 .8-1.1 1h1.5M390.2 239.4h1.1l-.6 .8a.73 .73 0 0 1 .5 1.2 .73 .73 0 0 1-1.2-.3"/>
<path d="M390.5 222.2l.5-.4 .5 .1 .1 1.3M391.3 228.5a.71 .71 0 0 1 1.1 .3l.1 .5a.95 .95 0 0 1-.9 1.3 1.42 1.42 0 0 1-.3-2.1zM391.5 224.8v.6l.7 .2a.63 .63 0 0 1 .6 .6 .63 .63 0 0 1-.5 .7l-.8-.1-.2-.3a1.09 1.09 0 0 1 1.3-1.1l.1-.4a.82 .82 0 0 0-1.2-.2zM392 235.8a.72 .72 0 0 1 1 .3l.1 .6a.95 .95 0 0 1-.8 1.2 1.4 1.4 0 0 1-.3-2.1zM392.4 232h-1.1l-.1 1a.77 .77 0 0 1 1.2 0 .77 .77 0 0 1-.2 1.1 .77 .77 0 0 1-1.1-.3M392.4 239.5a.71 .71 0 0 1 1 .3l.1 .5a.95 .95 0 0 1-.8 1.3 1.42 1.42 0 0 1-.3-2.1zM393.1 229.5l.5-.4 .6 .1 .1 1.4M393.1 229.1v1.5M393.2 233.2l.5-.4 .6 .1 .1 1.3M393.2 232.8v1.4M393.4 225.9l.5-.5 .6 .1 .1 1.4M393.4 225.4v1.5"/>
<path d="M393.7 236.9l.6-.5 .5 .1 .1 1.4M393.7 236.4v1.5M394.3 229.5l.5-.4 .5 .1 .1 1.4M394.4 233.2l.5-.4 .5 .1 .1 1.3M394.6 225.9l.5-.5 .5 .1 .1 1.4M394.9 236.9l.5-.5 .5 .1 .1 1.4M396.3 229.5l.5-.4 .5 .1 .1 1.4M396.3 229.1v1.5M396.4 233.2l.5-.4 .5 .1 .1 1.3M396.4 232.8v1.4M396.6 225.9l.5-.5 .5 .1 .1 1.4M396.6 225.4v1.5"/>
<path d="M396.9 236.9l.5-.5 .5 .1 .1 1.4M396.9 236.4v1.5M397.4 229.5l.5-.4 .6 .1v1.4M397.5 233.2l.5-.4 .5 .1 .2 1.3M397.7 225.9l.5-.5 .6 .1 .1 1.4M398 236.9l.5-.5 .6 .1 .1 1.4M410 222.8h10M65.1 241.6h18M78.8 241.3l-15.1 13.2M81.1 253.4h63.5M81.1 247.8h26M84.1 241.6h57.5"/>
<path d="M84.1 241.5v.1M84.1 241.5h57.5M141.6 241.5v.1M229.9 252h181v35.6h-181zM249.9 252v30.3M263.9 252v30.3M287.4 252v30.3M308.4 252v30.3M348.4 252v35.6M363.3 240.6h1.8M372.3 240.5l.5-.4 .5 .1 .1 1.4M372.3 240.1v1.5"/>
<path d="M373.4 240.5l.5-.4 .6 .1 .1 1.4M375.4 240.5l.5-.4 .5 .1 .2 1.4M375.4 240.1v1.5M376.6 240.5l.5-.4 .5 .1 .1 1.4M378.5 240.2h.3zM378.5 241.5h.3zM384.1 240.3h1.9M384.1 241.5h1.9M389 241.4l.1 .1M394.2 240.5l.5-.4 .5 .1 .1 1.4M394.2 240.1v1.5M395.3 240.5l.5-.4 .6 .1 .1 1.4"/>
<path d="M397.3 240.5l.5-.4 .5 .1 .2 1.4M397.3 240.1v1.5M398.5 240.5l.5-.4 .5 .1 .1 1.4M229.9 261.4h118.5M229.9 268.1h181M229.9 272.9h181M364.4 268.1v19.5M379.9 268.1v14.2M395.4 268.1v14.2M104.7 287v10M209.9 287v10M229.9 282.3h181"/>
<path d="M315.1 287v10"/>
<circle cx="141" cy="38.6" r=".99"/>
<circle cx="97.6" cy="51.9" r="1.65"/>
<circle cx="97.6" cy="56.3" r=".82"/>
<circle cx="97.6" cy="51.9" r="1.5"/>
<circle cx="97.6" cy="51.9" r=".82"/>
<circle cx="126.6" cy="51.9" r="1.5"/>
<circle cx="126.6" cy="51.9" r=".82"/>
<circle cx="97.6" cy="96.4" r="1.65"/>
<circle cx="97.6" cy="92.1" r=".82"/>
<circle cx="97.6" cy="96.4" r="1.5"/>
<circle cx="97.6" cy="96.4" r=".82"/>
<circle cx="126.6" cy="96.4" r="1.5"/>
<circle cx="126.6" cy="96.4" r=".82"/>
<circle cx="217.5" cy="98.1" r=".82"/>
<circle cx="245.5" cy="98.1" r=".82"/>
<circle cx="272.6" cy="81.9" r=".99"/>
<circle cx="89.1" cy="128.5" r=".99"/>
<circle cx="217.5" cy="133.9" r=".82"/>
<circle cx="245.5" cy="133.9" r=".82"/>
<circle cx="84.1" cy="196.1" r=".63"/>
<circle cx="94.2" cy="198.1" r="1.51"/>
<circle cx="94.2" cy="198.2" r="1.66"/>
<circle cx="97.6" cy="194.1" r=".82"/>
<circle cx="97.8" cy="198.5" r=".82"/>
<circle cx="126.6" cy="194.1" r=".82"/>
<circle cx="130.1" cy="198.1" r="1.51"/>
<circle cx="130.1" cy="198.1" r="1.66"/>
<circle cx="141.6" cy="196.1" r=".63"/>
<circle cx="160.3" cy="185" r=".99"/>
<circle cx="94.2" cy="234.6" r="1.5"/>
<circle cx="94.2" cy="234.7" r="1.66"/>
<circle cx="97.6" cy="238.6" r=".82"/>
<circle cx="97.8" cy="234.3" r=".82"/>
<circle cx="109.1" cy="221.1" r=".63"/>
<circle cx="126.6" cy="238.6" r=".82"/>
<circle cx="130.1" cy="234.6" r="1.5"/>
<circle cx="130.1" cy="234.6" r="1.66"/>
<circle cx="141.6" cy="236.6" r=".63"/>
</g>
<g fill="#000" stroke="#000" stroke-width=".3">
<path d="M97.6 29.8l2-.4v.8zM124.6 29.4l2 .4-2 .4zM66.9 51.9l.4 2h-.8zM74.9 59.2l.4 2h-.8zM79.1 42.1l2-.4v.7zM95.6 41.7l2 .4-2 .3zM126.6 51.3l.6 .5-1.5 1.3zM201.4 75.2l2-.4v.8zM257.1 74.8l2 .4-2 .4zM66.5 94.4h.8l-.4 2zM74.5 87.2h.8l-.4 2zM189.9 97.8l.4 2h-.8z"/>
<path d="M195.8 86.4l2-.4v.8zM199.4 86l2 .4-2 .4zM201.4 81.5l2-.4v.8zM213.7 82.5l2-.4v.8zM211.7 81.1l2 .4-2 .4zM217.5 87.3l2-.4v.8zM243.5 86.9l2 .4-2 .4zM249.9 96.8l.5 .6-1.9 .9zM247.2 82.1l2 .4-2 .4zM271.9 96.7l.4 2h-.8zM284.1 98.1l.4 2h-.8zM85.8 106.4l2-.4v.8z"/>
<path d="M137.8 106l2 .4-2 .4zM172 116.8h.8l-.4 2zM288.2 116.8h.8l-.4 2zM88.8 131l2.1 .1-1.9 .7zM93.9 130.7l1.9-.6 .1 .7zM107.5 128.7l3.1-.4-.2 9.6zM132 134.5l.8-.1-.1 2zM132.9 137.4l.6 1.9-.8 .1zM138.4 132.1l.8-.1-.1 2zM139.3 135.5l.7 1.9-.8 .1zM156.8 133l.4 2h-.8zM170.6 129.6l.6 1.9-.8 .1z"/>
<path d="M189.5 132.3h.8l-.4 2zM271.5 133.4h.8l-.4 2zM283.7 131.9h.8l-.4 2zM165 144.4l.4 2h-.8zM171.2 142.4h.8l-.4 2zM201.4 149.5l2-.4v.8zM215.5 149.1l2 .4-2 .4zM156.4 163h.8l-.4 2zM164.6 163h.8l-.4 2zM66.1 191.2l.4 2h-.8zM84.1 184.1l2-.4v.8zM138.2 198.3l1.5-1.4 .4 .7z"/>
<path d="M139.6 183.7l2 .4-2 .4zM160.7 196.1l.4 2h-.8zM74.1 216.4l.4 2h-.8zM73.7 219.1h.8l-.4 2zM78.6 241l1.7-1.1-1.2 1.7zM141 236.1l1.8 1.1-.6 .6zM160.3 234.7h.8l-.4 2zM65.7 239.6h.8l-.4 2zM79.1 253.4l2-.4v.8zM79.1 247.8l2-.4v.8zM107.1 247.4l2 .4-2 .4zM144.6 253l2 .4-2 .4z"/>
<path d="M24.6 10.1l.8 276.9v-276.9zM24.6 10.1l.8 276.9h-.8z"/>
<path d="M25 10.5h385v-.8zM25 9.7h385l-385 .8z"/>
<path d="M409.6 10.1l.8 276.9v-276.9zM409.6 10.1l.8 276.9h-.8z"/>
<path d="M25 286.6v.8l385-.8zM25 287.4l385-.8v.8z"/>
</g>
<!-- layer: 02___PRT_ALL_AXES -->
<g fill="none" stroke="#000" stroke-width=".3">
<path d="M93.9 55.1a.83 .83 0 0 1 .8 .8 .83 .83 0 0 1-.8 .9M93.9 55.1a.83 .83 0 0 0-.8 .8 .83 .83 0 0 0 .8 .9M94 56.7h.1M94 55.1a.83 .83 0 0 0-.8 .8 .83 .83 0 0 0 .8 .8M94 55.1h.1M112.8 47.9v9.8M112.8 59.5v1.7M129 55.1a.83 .83 0 0 0-.6 .8 .83 .83 0 0 0 .6 .8M129 56.7h.1M129.1 56.7h.1M129.1 55.1h-.1M129.1 55.1h.1"/>
<path d="M78.1 74.2h4.4M84.3 74.2h1.7M87.7 74.2h8.7M98.1 74.2h1.7M101.6 74.2h8.6M112 74.2h1.7M112.8 62.9v12.1M112.8 76.5v12.4M115.4 74.2h8.7M125.8 74.2h1.8M129.3 74.2h8.7M139.7 74.2h1.7"/>
<path d="M143.2 74.2h4.4M93.9 91.6a.83 .83 0 0 1 .8 .8 .83 .83 0 0 1-.8 .8M93.9 91.6a.83 .83 0 0 0-.8 .8 .83 .83 0 0 0 .8 .8M94 93.2h.1M94 91.6a.83 .83 0 0 0-.8 .8 .83 .83 0 0 0 .8 .8M94 91.6h.1M112.8 90.4v12.1M129 91.6a.82 .82 0 0 0-.6 .8 .82 .82 0 0 0 .6 .8M129 93.2h.1M129.1 91.6a.83 .83 0 0 1 .8 .8 .83 .83 0 0 1-.8 .8M129.1 91.6a.83 .83 0 0 0-.9 .8 .83 .83 0 0 0 .9 .8M129.1 93.2h.1"/>
<path d="M129.1 91.6h-.1M129.1 91.6h.1M211.9 97.8h3.6M213.7 95.9v3.7M247.4 97.8h3.6M249.2 95.9v3.7M262.2 91.8a4 4 0 0 1 3.8 2.9 4 4 0 0 1-1.8 4.5M112.8 104.2v1.7M112.8 107.7v8.6M112.8 118.1v1.7M192.9 116h11M205.7 116h1.7"/>
<path d="M209.1 116h8.7M219.5 116h1.8M223 116h8.7M233.4 116h1.7M236.9 116h8.6M239.8 117.6a4 4 0 0 1 0 6.4M247.3 116h1.7M250.7 116h11.1M112.8 121.5v8.7M112.8 131.9v1.8M112.8 135.4v8.7M211.9 134.3h3.6"/>
<path d="M213.7 132.4v3.7M247.4 134.3h3.6M249.2 132.4v3.7M317.4 126.4a3.2 3.2 0 0 0-.2 4.1 3.9 3.9 0 0 0 4.1 2.9l.1-.1M317.4 126.4a3.3 3.3 0 0 1 3.8 1.9 3.8 3.8 0 0 1 .4 5h-.2M317.4 126.4l14.6-8.4a3.2 3.2 0 0 1 3.7 1.9 3.8 3.8 0 0 1 .4 5l-14.7 8.4M340.9 125.8l.3 1.2 1.1 .8M341.5 126.1l.1 .7 .6 .4M112.8 145.8v1.7M112.8 149.3v8.6M112.8 159.6v1.8M335.1 157a3.2 3.2 0 0 0-.2 4.1 3.9 3.9 0 0 0 4.1 2.9l.1-.1"/>
<path d="M335.1 157l13.1-7.6a3.3 3.3 0 0 1 3.8 2 3.8 3.8 0 0 1 .3 4.9l-13.2 7.6M335.1 157a3.3 3.3 0 0 1 3.8 1.9 3.8 3.8 0 0 1 .3 5h-.1M358.1 149.9a3.2 3.2 0 0 0-.3 4.1 3.9 3.9 0 0 0 4.2 2.9l.1-.1M358.1 149.9a3.3 3.3 0 0 1 3.8 1.9 3.8 3.8 0 0 1 .3 4.9l-.1 .1M358.1 149.9l14.5-8.4a3.3 3.3 0 0 1 3.8 1.9 3.8 3.8 0 0 1 .3 4.9l-14.6 8.5M105.1 165h8M112.8 163.1v8.7M112.8 173.5v1.7M112.8 177v8.6M137.6 165h.5M145.1 165h.5M79.1 196.1h14.8"/>
<path d="M84.1 191.2v10M94 197.3h.1M94 199h.1M94 197.3a.82 .82 0 0 1 .7 .8 .82 .82 0 0 1-.7 .9M94 197.3a.83 .83 0 0 0-.8 .8 .83 .83 0 0 0 .8 .9M94 197.3a.83 .83 0 0 1 .9 .8 .83 .83 0 0 1-.9 .9M94.1 196.6a1.5 1.5 0 0 1 1.4 1.5 1.5 1.5 0 0 1-1.4 1.5M95.6 196.1h1.7M99.1 196.1h8.6M109.5 196.1h1.7M112.8 187.4v1.7M112.8 190.8v8.7"/>
<path d="M112.9 196.1h8.7M123.3 196.1h1.8M126.8 196.1h19.8M128.8 198.8l.4 .2M129.1 197.3h.1M129.2 199h-.1M129.2 197.3a.82 .82 0 0 1 .7 .8 .82 .82 0 0 1-.7 .9M129.2 197.3a.83 .83 0 0 1 .8 .8 .83 .83 0 0 1-.8 .9M129.2 197.3l-.4 .2M129.6 196.7a1.5 1.5 0 0 1 1.1 1.4 1.5 1.5 0 0 1-1.1 1.5M141.6 191.2v13.6M358.1 182.9a3.2 3.2 0 0 0-.3 4.2 3.9 3.9 0 0 0 4.2 2.8h.1"/>
<path d="M358.1 182.9a3.3 3.3 0 0 1 3.8 2 3.8 3.8 0 0 1 .3 4.9l-.1 .1M358.1 182.9l14.5-8.4a3.3 3.3 0 0 1 3.8 2 3.8 3.8 0 0 1 .3 4.9l-14.6 8.5M78.1 216.4h4.4M84.3 216.4h1.7M87.7 216.4h8.7M98.1 216.4h1.7M101.6 216.4h8.6M109.1 216.2v10M112 216.4h1.7M112.8 201.2v1.8M112.8 204.7v8.7M112.8 215.1v1.7"/>
<path d="M112.8 218.6v8.6M115.4 216.4h8.7M125.8 216.4h1.8M129.3 216.4h8.7M139.7 216.4h1.7M141.6 206.6v1.7M141.6 210v8.7M143.2 216.4h4.4M94 233.8h.1M94 235.5h.1M94 233.8a.83 .83 0 0 1 .7 .8 .83 .83 0 0 1-.7 .9M94 233.8a.83 .83 0 0 0-.8 .9 .83 .83 0 0 0 .8 .8"/>
<path d="M94 233.8a.83 .83 0 0 1 .9 .9 .83 .83 0 0 1-.9 .8M94.1 233.1a1.5 1.5 0 0 1 1.4 1.5 1.5 1.5 0 0 1-1.4 1.5M104.1 221.1h10M112.8 228.9v1.8M112.8 232.4v10.3M128.8 235.3l.4 .2M129.1 233.8h.1M129.2 235.5h-.1M129.2 233.8a.83 .83 0 0 1 .7 .8 .83 .83 0 0 1-.7 .9M129.2 233.8a.83 .83 0 0 1 .8 .9 .83 .83 0 0 1-.8 .8M129.2 233.8l-.4 .2M129.6 233.2a1.51 1.51 0 0 1 1.1 1.4 1.51 1.51 0 0 1-1.1 1.5"/>
<path d="M136.6 236.7h10M141.6 220.4v1.7M141.6 223.9v17.7"/>
<circle cx="129.1" cy="55.9" r=".82"/>
<circle cx="213.7" cy="97.8" r=".82"/>
<circle cx="249.2" cy="97.8" r=".82"/>
<circle cx="213.7" cy="134.3" r=".82"/>
<circle cx="249.2" cy="134.3" r=".82"/>
<circle cx="84.1" cy="196.1" r="4"/>
<circle cx="141.6" cy="196.1" r="4"/>
<circle cx="109.1" cy="221.1" r="4"/>
<circle cx="141.6" cy="236.6" r="4"/>
</g>
<!-- layer: DEFAULT_3 -->
<g fill="none" stroke="#000" stroke-width=".3">
<path d="M172.4 97.8h7.9M181.4 97.8h2.3M184.9 97.8h2.3M188.3 97.8h10.4M199.9 97.8h2.3M203.4 97.8h2.3M206.8 97.8h10.4M218.4 97.8h2.3M221.8 97.8h2.3M225.3 97.8h10.4M236.9 97.8h2.3M240.3 97.8h2.3"/>
<path d="M243.8 97.8h10.4M255.3 97.8h2.3M258.8 97.8h2.3M262.3 97.8h10.4M273.8 97.8h2.3M277.3 97.8h2.3M280.7 97.8h7.9"/>
</g>
<text font-size="23.2" x="336.2" y="29.4">LIVOX</text>
<g font-size="11.7">
<text x="9" y="42.1">A</text>
<text x="411.9" y="42.1">A</text>
<text x="8.9" y="114.1">B</text>
<text x="411.9" y="114.1">B</text>
<text x="8.7" y="188.1">C</text>
<text x="411.7" y="188.1">C</text>
<text x="8.8" y="260.1">D</text>
<text x="411.8" y="260.1">D</text>
</g>
<g font-size="8">
<text x="50.1" y="7.2">1</text>
<text x="154.6" y="7.2">2</text>
<text x="260.6" y="7.8">3</text>
<text x="364.7" y="7.8">4</text>
<text x="50.1" y="295.2">1</text>
<text x="154.6" y="295.2">2</text>
<text x="260.6" y="295.8">3</text>
<text x="364.7" y="295.8">4</text>
</g>
<text font-size="7.3" x="103.2" y="116.7" transform="rotate(170 103.2 116.7)">A</text>
<text font-size="6.6" x="358.3" y="264">LS.JG.QX008645</text>
<text font-size="5.6" fill="#ff0" x="103.1" y="118" transform="rotate(172 103.1 118)">A</text>
<g font-size="5.1">
<text x="229.9" y="255.5">DESIGNE</text>
<text x="287.4" y="255.5">MATERIAL</text>
<text x="308.4" y="255.5">AL6061-T6</text>
<text x="229.9" y="261.4">D</text>
<text x="229.9" y="264.9">DRAWN</text>
<text x="287.2" y="264.9">SUPPLIER无指定</text>
<text x="229.8" y="271.7">CHECKED</text>
<text x="287.3" y="271.7">COLOR</text>
<text x="308.1" y="272.3">本色</text>
<text x="351.4" y="271.7">MASS SCALE UNIT</text>
<text x="395.2" y="271.7">SIZE</text>
<text x="229.9" y="276.4">APPROVE</text>
<text x="290.2" y="276.4">FINISH 无</text>
<text x="379.9" y="276.4">mm</text>
<text x="395.4" y="276.4">A3</text>
<text x="229.9" y="282.3">D</text>
<text x="364.2" y="286.2">SHEET 1 / 2</text>
</g>
<text font-size="5" x="348.9" y="276.3">336.5g1:2</text>
<g font-size="4.4">
<text x="106.2" y="28.4">58.00</text>
<text x="80.6" y="40.7">37.06</text>
<text x="135.7" y="40.1">4-</text>
<text x="152.8" y="40.1">下沉</text>
<text x="341.5" y="52.8">6.3</text>
<text x="65.5" y="75.6" transform="rotate(-90 65.5 75.6)">89.00</text>
<text x="223.6" y="73.8">115.40</text>
<text x="73.5" y="82.3" transform="rotate(-90 73.5 82.3)">60.00</text>
<text x="201.5" y="80.1">24.70</text>
<text x="223.5" y="81.1">71.00</text>
<text x="267.3" y="83.4">8-</text>
<text x="284.4" y="83.4">贯穿</text>
<text x="180.5" y="85">11.08</text>
<text x="232.5" y="85.9">56.00</text>
<text x="106.4" y="105">108.00</text>
<text x="188.5" y="119.6" transform="rotate(-90 188.5 119.6)">73.00</text>
<text x="282.8" y="118.1" transform="rotate(-90 282.8 118.1)">71.60</text>
<text x="132.1" y="121.8" transform="rotate(82 132.1 121.8)">2.00</text>
<text x="138.7" y="121" transform="rotate(82 138.7 121)">3.00</text>
<text x="171.3" y="123.3">B</text>
<text x="270.6" y="120.4" transform="rotate(-90 270.6 120.4)">77.40</text>
<text x="287.5" y="123.3">B</text>
<text x="84.1" y="130.7" transform="rotate(-8 84.1 130.7)">8-</text>
<text x="166.1" y="138.6">8.00°</text>
<text x="202.1" y="148.1">32.20</text>
<text x="155.5" y="152.6" transform="rotate(-90 155.5 152.6)">64.03</text>
<text x="222.2" y="159.7">视图</text>
<text x="163.7" y="162.5" transform="rotate(-90 163.7 162.5)">41.06</text>
<text x="222.4" y="164.2">A</text>
<text x="104.4" y="171.6">截面</text>
<text x="106.4" y="176.1">B-B</text>
<text x="103.7" y="182.8">115.00</text>
<text x="155" y="186.4">4-</text>
<text x="64.7" y="223.1" transform="rotate(-90 64.7 223.1)">101.00</text>
<text x="72.7" y="222.4" transform="rotate(-90 72.7 222.4)">9.50</text>
<text x="159.3" y="222.1" transform="rotate(-90 159.3 222.1)">81.00</text>
<text x="150.8" y="241.7">4-M3.00孔深10</text>
<text x="85.3" y="246.4">60.00</text>
<text x="63" y="253.4" transform="rotate(-41 63 253.4)">R10.00</text>
<text x="100.8" y="252">135.00</text>
<text x="41.6" y="263.5">技术要求：</text>
<text x="41.5" y="268">1.表面处理：喷180#砂，本色氧化;</text>
<text x="41.8" y="272.5">2.锐角倒钝，去除毛刺飞边;</text>
<text x="41.7" y="277">3.零件表面光洁，不应有划痕、擦伤等损伤零件表面的缺陷，不得有油污等脏污;</text>
</g>
<text font-size="3.2" x="356.8" y="223.2">0-6mm:</text>
<text font-size="2.9" x="356.9" y="216">DIMENSION TOLERANCE T1</text>
</svg>
